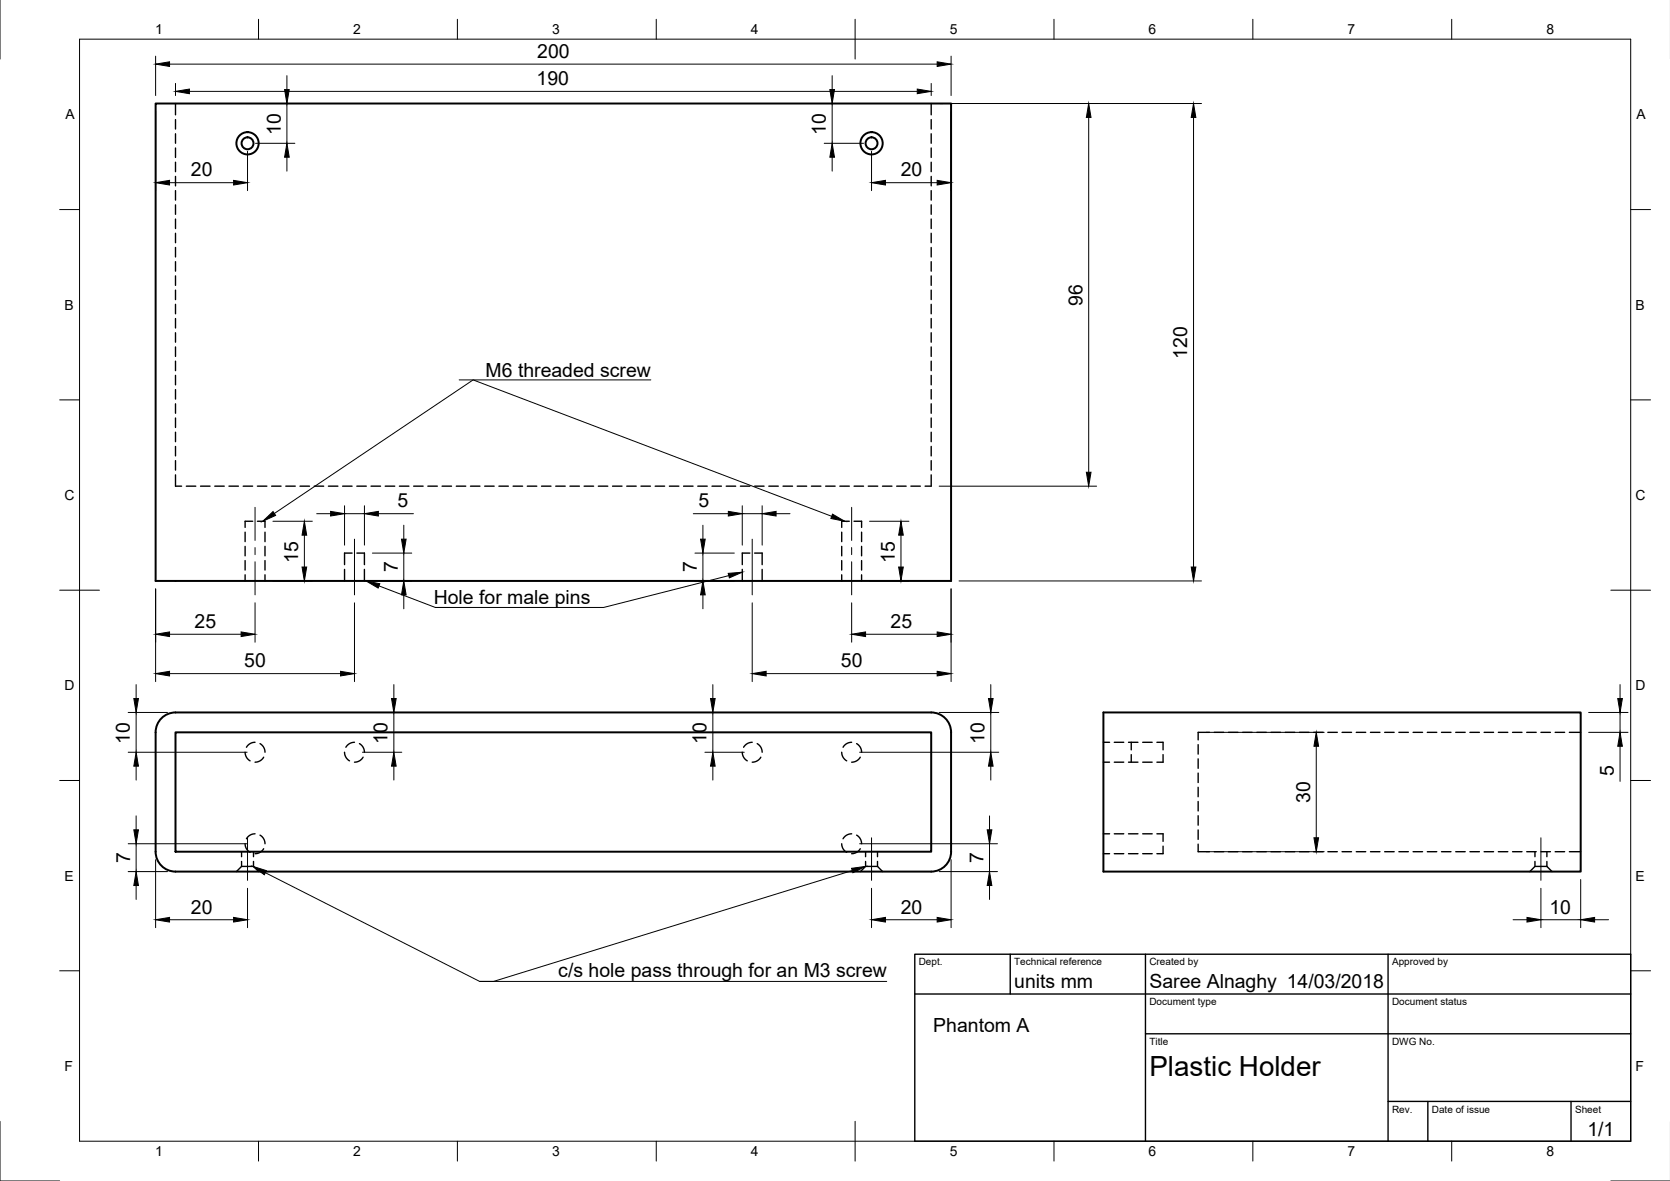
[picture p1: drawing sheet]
<svg xmlns="http://www.w3.org/2000/svg" width="420mm" height="297mm" viewBox="0 0 420 297" stroke-linecap="round" stroke-linejoin="round" font-family="sans-serif">
<!-- layer: Hidden -->
<g fill="none" stroke="#000" stroke-width=".35">
<path d="M44.2 26v2.9M44.2 30.1v2.4M44.2 33.6v2.4M44.2 37.2v2.4M234.3 26v2.9M234.3 30.1v2.4M234.3 33.6v2.4M234.3 37.2v2.4M44.2 40.8v2.4M44.2 44.4v2.4M44.2 47.9v2.4M44.2 51.5v2.4"/>
<path d="M44.2 55.1v2.4M44.2 58.7v2.4M234.3 40.8v2.4M234.3 44.4v2.4M234.3 47.9v2.4M234.3 51.5v2.4M234.3 55.1v2.4M234.3 58.7v2.4M44.2 62.2v2.4M44.2 65.8v2.4M44.2 69.4v2.4M44.2 73v2.3"/>
<path d="M44.2 76.5v2.4M234.3 62.2v2.4M234.3 65.8v2.4M234.3 69.4v2.4M234.3 73v2.3M234.3 76.5v2.4M44.2 80.1v2.4M44.2 83.7v2.4M44.2 87.3v2.3M44.2 90.8v2.4M44.2 94.4v2.4M44.2 98v2.4"/>
<path d="M234.3 80.1v2.4M234.3 83.7v2.4M234.3 87.3v2.3M234.3 90.8v2.4M234.3 94.4v2.4M234.3 98v2.4M44.2 119.4v2.9h1.5M44.2 101.6v2.3M44.2 105.1v2.4M44.2 108.7v2.4M44.2 112.3v2.4M44.2 115.9v2.3"/>
<path d="M234.3 101.6v2.3M234.3 105.1v2.4M234.3 108.7v2.4M234.3 112.3v2.4M234.3 115.9v2.3M234.3 119.4v2.9h-1.6M46.9 122.3h2.4M50.5 122.3h2.3M54 122.3h2.4M57.6 122.3h2.4M61.2 122.3h2.4M61.7 133.8v2.4"/>
<path d="M61.7 137.4v2.4M63.6 131.1h-1.9v1.6M64.8 122.3h2.3M64.8 131.1h1.9v1.6M66.7 133.8v2.4M66.7 137.4v2.4M68.3 122.3h2.4M71.9 122.3h2.4M75.5 122.3h2.4M79.1 122.3h2.3M82.6 122.3h2.4M86.2 122.3h2.4"/>
<path d="M88.6 139.1h-1.9v2.9M89.8 122.3h2.4M89.8 139.1h1.9v2.9M93.3 122.3h2.4M96.9 122.3h2.4M100.5 122.3h2.4M104.1 122.3h2.4M107.6 122.3h2.4M111.2 122.3h2.4M114.8 122.3h2.4M118.4 122.3h2.4M121.9 122.3h2.4"/>
<path d="M125.5 122.3h2.4M129.1 122.3h2.4M132.7 122.3h2.3M136.2 122.3h2.4M139.8 122.3h2.4M143.4 122.3h2.4M147 122.3h2.3M150.5 122.3h2.4M154.1 122.3h2.4M157.7 122.3h2.4M161.3 122.3h2.3M164.8 122.3h2.4"/>
<path d="M168.4 122.3h2.4M172 122.3h2.4M175.6 122.3h2.3M179.1 122.3h2.4M182.7 122.3h2.4M186.3 122.3h2.4M188.7 139.1h-1.9v2.9M189.8 139.1h2v2.9M189.9 122.3h2.3M193.4 122.3h2.4M197 122.3h2.4M200.6 122.3h2.4"/>
<path d="M204.2 122.3h2.3M207.7 122.3h2.4M211.3 122.3h2.4M211.8 133.8v2.4M211.8 137.4v2.4M213.7 131.1h-1.9v1.6M214.9 131.1h1.9v1.6M214.9 122.3h2.4M216.8 133.8v2.4M216.8 137.4v2.4M218.4 122.3h2.4M222 122.3h2.4"/>
<path d="M225.6 122.3h2.4M229.2 122.3h2.4M61.7 141v2.4M61.7 144.6v1.5M66.7 141v2.4M66.7 144.6v1.5M86.7 143.2v2.9M91.7 143.2v2.9M186.8 143.2v2.9M191.8 143.2v2.9M211.8 141v2.4M211.8 144.6v1.5"/>
<path d="M216.8 141v2.4M216.8 144.6v1.5M61.7 189.2a2.49 2.49 0 0 0 1.2 2.2M64.2 186.7a2.5 2.5 0 0 0-2.2 1.3M65.4 187a2.5 2.5 0 0 1 1.3 2.2M66.3 190.5a2.5 2.5 0 0 1-2.1 1.2M86.7 189.2a2.49 2.49 0 0 0 1.2 2.2M89.2 186.7a2.49 2.49 0 0 0-2.2 1.3M90.4 187a2.5 2.5 0 0 1 1.3 2.2M91.4 190.5a2.5 2.5 0 0 1-2.2 1.2M186.8 189.2a2.49 2.49 0 0 0 1.2 2.2M189.3 186.7a2.5 2.5 0 0 0-2.2 1.3"/>
<path d="M190.5 187a2.5 2.5 0 0 1 1.3 2.2M191.4 190.5a2.5 2.5 0 0 1-2.1 1.2M211.8 189.2a2.5 2.5 0 0 0 1.2 2.2M214.3 186.7a2.49 2.49 0 0 0-2.2 1.3M215.5 187a2.5 2.5 0 0 1 1.3 2.2M216.4 190.5a2.5 2.5 0 0 1-2.1 1.2M277.6 186.7h1.6M277.6 191.7h1.6M280.3 186.7h2.4M280.3 191.7h2.4M283.9 186.7h2.4M283.9 191.7h2.4"/>
<path d="M284.6 186.7v1.9M284.6 189.8v1.9M287.5 186.7h2.4M287.5 191.7h2.4M291.1 186.7h1.5v1.9M292.6 189.8v1.9h-1.5M301.4 187.3v2.4M301.4 190.9v2.3M301.4 194.4v2.4M301.4 198v2.4M304.3 184.2h-2.9v1.9M305.5 184.2h2.4"/>
<path d="M309.1 184.2h2.3M312.6 184.2h2.4M316.2 184.2h2.4M319.8 184.2h2.4M323.4 184.2h2.3M326.9 184.2h2.4M330.5 184.2h2.4M334.1 184.2h2.4M337.6 184.2h2.4M341.2 184.2h2.4M344.8 184.2h2.4M348.4 184.2h2.4"/>
<path d="M351.9 184.2h2.4M355.5 184.2h2.4M359.1 184.2h2.4M362.7 184.2h2.4M366.2 184.2h2.4M369.8 184.2h2.4M373.4 184.2h2.4M377 184.2h2.4M380.5 184.2h2.4M384.1 184.2h2.4M387.7 184.2h2.4M391.3 184.2h2.3"/>
<path d="M394.8 184.2h2.9M60.8 217.9h3M60.8 216.7v1.2l-1.3 1.3M60.8 214.2v1.3M61.7 212.2a2.49 2.49 0 0 0 1.2 2.2M63.8 217.9l1.3 1.3M63.8 214.2v1.3M63.8 216.7v1.2M64.2 209.7a2.5 2.5 0 0 0-2.2 1.3M65.4 210a2.5 2.5 0 0 1 1.3 2.2M66.3 213.5a2.5 2.5 0 0 1-2.1 1.2M211.8 212.2a2.5 2.5 0 0 0 1.2 2.2"/>
<path d="M214.3 209.7a2.49 2.49 0 0 0-2.2 1.3M215.5 210a2.5 2.5 0 0 1 1.3 2.2M216.4 213.5a2.5 2.5 0 0 1-2.1 1.2M217.8 217.9h3M217.8 216.7v1.2l-1.3 1.3M217.8 214.2v1.3M220.8 217.9l1.3 1.3M220.8 214.2v1.3M220.8 216.7v1.2M277.6 209.7h1.6M277.6 214.7h1.6M280.3 209.7h2.4"/>
<path d="M280.3 214.7h2.4M283.9 209.7h2.4M283.9 214.7h2.4M287.5 209.7h2.4M287.5 214.7h2.4M291.1 209.7h1.5v1.9M292.6 212.8v1.9h-1.5M301.4 212.3v1.9h2.9M301.4 201.6v2.4M301.4 205.2v2.3M301.4 208.7v2.4M305.5 214.2h2.4"/>
<path d="M309.1 214.2h2.3M312.6 214.2h2.4M316.2 214.2h2.4M319.8 214.2h2.4M323.4 214.2h2.3M326.9 214.2h2.4M330.5 214.2h2.4M334.1 214.2h2.4M337.6 214.2h2.4M341.2 214.2h2.4M344.8 214.2h2.4M348.4 214.2h2.4"/>
<path d="M351.9 214.2h2.4M355.5 214.2h2.4M359.1 214.2h2.4M362.7 214.2h2.4M366.2 214.2h2.4M369.8 214.2h2.4M373.4 214.2h2.4M377 214.2h2.4M380.5 214.2h2.4M384.1 214.2h2.4M386.2 217.9h3M386.2 216.7v1.2l-1.3 1.3"/>
<path d="M386.2 214.2v1.3M387.7 214.2h2.4M389.2 217.9l1.3 1.3M389.2 214.2v1.3M389.2 216.7v1.2M391.3 214.2h2.3M394.8 214.2h2.9"/>
</g>
<!-- layer: Visible -->
<g fill="none" stroke="#000" stroke-width=".5">
<path d="M39.2 26h200.1v120.1h-200.1zM277.6 179.2h120.1v40h-120.1zM40.9 180.4a5 5 0 0 1 3.3-1.2h190.1a5 5 0 0 1 5 5v30a5 5 0 0 1-5 5h-190.1a5 5 0 0 1-5-5v-30a5 5 0 0 1 1.7-3.8zM44.2 184.2h190.1v30h-190.1z"/>
<circle cx="62.3" cy="36" r="2.8"/>
<circle cx="62.3" cy="36" r="1.5"/>
<circle cx="219.3" cy="36" r="2.8"/>
<circle cx="219.3" cy="36" r="1.5"/>
</g>
<!-- layer: Border -->
<g fill="none" stroke="#000" stroke-width=".25">
<path d="M0 -.1v15M20 9.9h390.3v277.1h-390.3zM65 4.8v5.1M115.1 4.8v5.1M165.1 4.8v5.1M215.1 4.8v10.1M265.2 4.8v5.1M315.2 4.8v5.1M365.2 4.8v5.1M15 52.7h5M410.3 52.7h5M15 100.6h5"/>
<path d="M410.3 100.6h5M15 148.4h10M405.3 148.4h10M15 196.3h5M410.3 196.3h5M15 244.2h5M410.3 244.2h5M0 282v15h15M65 287v5M115.1 287v5M165.1 287v5M215.1 282v10"/>
<path d="M265.2 287v5M315.2 287v5M365.2 287v5M405.3 297h14.9"/>
</g>
<!-- layer: TitleBlock -->
<path d="M230.2 240h180.1v47h-180.1zM230.2 250h180.1M254.2 240v10M288.2 240v47M349.2 240v47M288.2 260h122.1M349.2 277h61.1M359.2 277v10M395.3 277v10" fill="none" stroke="#000" stroke-width=".35"/>
<!-- layer: Dimensions -->
<g fill="none" stroke="#000" stroke-width=".25">
<path d="M39.2 14.1v9.9M42.7 16.1h193.1M72.2 19v3.5M209.4 19v3.5M239.3 14.1v9.9M39.2 28v19.9M41.2 26h33M44.2 21v3M47.7 23h183.1M62.3 38v9.9M64.3 36h9.9M72.2 26v10"/>
<path d="M72.2 39.5v3.5M207.4 26h94.9M207.4 36h9.9M209.4 26v10M209.4 39.5v3.5M219.3 38v9.9M234.3 21v3M239.3 28v19.9M273.9 29.5v89.3M300.3 29.5v113.1M42.7 45.9h16.1M222.8 45.9h13"/>
<path d="M68.7 131.1h9.9M76.6 134.6v8M79.7 129.2h3.5M86.7 127.2v9.9M86.7 129.2h5M91.7 127.2v9.9M93.7 139.1h9.9M95.2 129.2h8.8M101.6 132.1v3.5M101.6 139.1v7M174.4 129.2h8.8M174.8 139.1h9.9"/>
<path d="M176.8 132.1v3.5M176.8 139.1v7M186.7 129.2h5.1M186.7 127.2v9.9M191.8 127.2v9.9M195.3 129.2h3.5M218.8 131.1h9.9M226.7 134.6v8M236.3 122.3h39.6M39.2 148.1v23.3M42.7 159.5h18M64.2 151.6v9.9"/>
<path d="M68.7 146.1h9.9M89.2 151.6v19.8M93.7 146.1h9.9M101.6 149.6v3.5M174.8 146.1h9.9M176.8 149.6v3.5M189.3 151.6v19.8M214.3 151.6v9.9M217.8 159.5h18M218.8 146.1h9.9M239.3 148.1v23.3M241.3 146.1h61"/>
<path d="M32.2 179.2h10M34.3 172.2v3.5M34.3 179.2v10M42.7 169.4h43M46.2 179.2h54.9M99.1 172.2v3.5M99.1 179.2v10M177.3 179.2h55M179.3 172.2v3.5M179.3 179.2v10M192.8 169.4h43M236.3 179.2h15"/>
<path d="M249.3 172.2v3.5M249.3 179.2v10M399.7 179.2h9.9M407.6 172.2v3.5M407.6 179.2v5M32.2 189.2h30M34.3 192.7v3.5M91.2 189.2h9.9M99.1 192.7v3.5M177.3 189.2h9.9M179.3 192.7v3.5M216.3 189.2h35"/>
<path d="M249.3 192.7v3.5M303.4 184.2h29.8M331.2 187.7v23M399.7 184.2h9.9M407.6 187.7v8.8M32.2 212.2h30M32.2 219.2h10M34.3 205.2v3.5M34.3 212.2v7M39.2 216.2v17.1M216.3 212.2h34.7M236.3 219.2h14.7"/>
<path d="M239.3 216.2v17.1M249 205.2v3.5M249 212.2v7M303.4 214.2h29.8M34.3 222.7v3.5M42.7 231.3h16.1M62.3 223.4v9.9M219.3 223.4v9.9M222.8 231.3h13M249 222.7v3.5M380.7 231.3h3.5M387.7 223.4v9.9"/>
<path d="M387.7 231.3h10M397.7 221.2v12.1M401.2 231.3h3.5"/>
</g>
<g fill="#000" stroke="#000" stroke-width=".25">
<path d="M39.2 16.1l3.5-.6v1.2zM235.8 15.5l3.5 .6-3.5 .6zM44.2 23l3.5-.6v1.2zM71.6 22.5h1.2l-.6 3.5zM72.2 36l.6 3.5h-1.2zM208.8 22.5h1.2l-.6 3.5zM209.4 36l.6 3.5h-1.2zM230.8 22.4l3.5 .6-3.5 .6zM273.9 26l.6 3.5h-1.2zM300.3 26l.6 3.5h-1.2zM39.2 45.9l3.5-.5v1.1zM58.8 45.4l3.5 .5-3.5 .6z"/>
<path d="M219.3 45.9l3.5-.5v1.1zM235.8 45.4l3.5 .5-3.5 .6zM273.3 118.8h1.2l-.6 3.5zM76.6 131.1l.6 3.5h-1.2zM83.2 128.6l3.5 .6-3.5 .6zM91.7 129.2l3.5-.6v1.2zM101 135.6h1.2l-.6 3.5zM176.3 135.6h1.1l-.6 3.5zM183.2 128.6l3.5 .6-3.5 .6zM191.8 129.2l3.5-.6v1.2zM226.7 131.1l.6 3.5h-1.2zM39.2 159.5l3.5-.6v1.2z"/>
<path d="M60.7 158.9l3.5 .6-3.5 .6zM76 142.6h1.2l-.6 3.5zM101.6 146.1l.6 3.5h-1.2zM176.8 146.1l.6 3.5h-1.1zM214.3 159.5l3.5-.6v1.2zM226.1 142.6h1.2l-.6 3.5zM235.8 158.9l3.5 .6-3.5 .6zM299.7 142.6h1.2l-.6 3.5zM33.7 175.7h1.1l-.5 3.5zM39.2 169.4l3.5-.6v1.2zM85.7 168.8l3.5 .6-3.5 .6zM98.5 175.7h1.2l-.6 3.5z"/>
<path d="M178.8 175.7h1.1l-.6 3.5zM189.3 169.4l3.5-.6v1.2zM235.8 168.8l3.5 .6-3.5 .6zM248.7 175.7h1.2l-.6 3.5zM407 175.7h1.2l-.6 3.5zM34.3 189.2l.5 3.5h-1.1zM99.1 189.2l.6 3.5h-1.2zM179.3 189.2l.6 3.5h-1.1zM249.3 189.2l.6 3.5h-1.2zM331.2 184.2l.5 3.5h-1.1zM407.6 184.2l.6 3.5h-1.2zM33.7 208.7h1.1l-.5 3.5z"/>
<path d="M248.4 208.7h1.1l-.5 3.5zM330.6 210.7h1.1l-.5 3.5zM34.3 219.2l.5 3.5h-1.1zM39.2 231.3l3.5-.6v1.2zM58.8 230.7l3.5 .6-3.5 .6zM219.3 231.3l3.5-.6v1.2zM235.8 230.7l3.5 .6-3.5 .6zM249 219.2l.5 3.5h-1.1zM384.2 230.7l3.5 .6-3.5 .6zM397.7 231.3l3.5-.6v1.2z"/>
</g>
<!-- layer: Center Lines -->
<path d="M64.2 127.6v8.3M64.2 137.7v1.8M89.2 135.6v14M189.3 135.6v14M214.3 127.6v8.3M214.3 137.7v1.8M64.2 141.3v8.3M214.3 141.3v8.3M62.3 210.7v10.7M219.3 210.7v10.7M387.7 210.7v10.7" fill="none" stroke="#000" stroke-width=".25"/>
<!-- layer: Annotations -->
<path d="M66.1 131.1l2.6-2.4 .6 .9zM209.5 129.3l3 1.8-3.5-.7zM92.1 146.1l3.5 .7-.5 1.1zM183.2 144.2l3.5-.3-3.2 1.4zM214.3 218.4l3.5-.5-3.2 1.6zM63.6 217.9l3.4 1.1-.5 1z" fill="#000" stroke="#000" stroke-width=".25"/>
<path d="M115.5 95.6h3.5l90.2 34.3M163.7 95.6h-44.7l-50 33.6M95.4 147.4l14.1 5.4h3.5M183.4 144.8l-31.5 8h-42.4M66.8 219.5l53.9 27.3h102.4M214.4 219l-90.2 27.8h-3.5" fill="none" stroke="#000" stroke-width=".25"/>
<text font-size="7" x="289.2" y="270.5">Plastic Holder</text>
<g font-size="4.9">
<text x="135.2" y="14.6">200</text>
<text x="135" y="21.4">190</text>
<text x="70.6" y="33.9" transform="rotate(-90 70.6 33.9)">10</text>
<text x="207.8" y="33.9" transform="rotate(-90 207.8 33.9)">10</text>
<text x="48" y="44.4">20</text>
<text x="226.6" y="44.4">20</text>
<text x="272.3" y="76.9" transform="rotate(-90 272.3 76.9)">96</text>
<text x="122.2" y="94.9">M6 threaded screw</text>
<text x="298.7" y="90.3" transform="rotate(-90 298.7 90.3)">120</text>
<text x="100" y="127.6">5</text>
<text x="175.7" y="127.6">5</text>
<text x="75" y="141.5" transform="rotate(-90 75 141.5)">15</text>
<text x="100.1" y="144" transform="rotate(-90 100.1 144)">7</text>
<text x="175.3" y="144" transform="rotate(-90 175.3 144)">7</text>
<text x="225.1" y="141.5" transform="rotate(-90 225.1 141.5)">15</text>
<text x="109.1" y="151.8">Hole for male pins</text>
<text x="49" y="158">25</text>
<text x="224.1" y="158">25</text>
<text x="61.5" y="167.9">50</text>
<text x="211.6" y="167.9">50</text>
<text x="32.7" y="187.1" transform="rotate(-90 32.7 187.1)">10</text>
<text x="97.5" y="187.1" transform="rotate(-90 97.5 187.1)">10</text>
<text x="177.8" y="187.1" transform="rotate(-90 177.8 187.1)">10</text>
<text x="247.7" y="187.1" transform="rotate(-90 247.7 187.1)">10</text>
<text x="406" y="195.2" transform="rotate(-90 406 195.2)">5</text>
<text x="329.6" y="201.9" transform="rotate(-90 329.6 201.9)">30</text>
<text x="32.7" y="217.1" transform="rotate(-90 32.7 217.1)">7</text>
<text x="247.5" y="217.1" transform="rotate(-90 247.5 217.1)">7</text>
<text x="48" y="229.8">20</text>
<text x="226.6" y="229.8">20</text>
<text x="389.8" y="229.8">10</text>
<text x="140.5" y="245.8">c/s hole pass through for an M3 screw</text>
<text x="255.2" y="248.5">units mm</text>
<text x="289.2" y="248.5">Saree Alnaghy 14/03/2018</text>
<text x="234.8" y="259.5">Phantom A</text>
<text x="399.4" y="285.7">1/1</text>
</g>
<g font-size="3.5">
<text x="39" y="8.6">1</text>
<text x="88.9" y="8.6">2</text>
<text x="138.9" y="8.6">3</text>
<text x="188.9" y="8.6">4</text>
<text x="239" y="8.6">5</text>
<text x="288.9" y="8.6">6</text>
<text x="339" y="8.6">7</text>
<text x="389.1" y="8.6">8</text>
<text x="16.4" y="30">A</text>
<text x="411.7" y="30">A</text>
<text x="16.2" y="77.9">B</text>
<text x="411.5" y="77.9">B</text>
<text x="16.3" y="125.8">C</text>
<text x="411.5" y="125.8">C</text>
<text x="16.2" y="173.6">D</text>
<text x="411.5" y="173.6">D</text>
<text x="16.3" y="221.5">E</text>
<text x="411.5" y="221.5">E</text>
<text x="16.3" y="269.4">F</text>
<text x="411.5" y="269.4">F</text>
<text x="39" y="290.8">1</text>
<text x="88.9" y="290.8">2</text>
<text x="138.9" y="290.8">3</text>
<text x="188.9" y="290.8">4</text>
<text x="239" y="290.8">5</text>
<text x="288.9" y="290.8">6</text>
<text x="339" y="290.8">7</text>
<text x="389.1" y="290.8">8</text>
</g>
<g font-size="2.5">
<text x="231.2" y="242.8">Dept.</text>
<text x="255.2" y="242.8">Technical reference</text>
<text x="289.2" y="242.8">Created by</text>
<text x="350.2" y="242.8">Approved by</text>
<text x="289.2" y="252.8">Document type</text>
<text x="350.2" y="252.8">Document status</text>
<text x="289.2" y="262.8">Title</text>
<text x="350.2" y="262.8">DWG No.</text>
<text x="350.2" y="279.8">Rev.</text>
<text x="360.2" y="279.8">Date of issue</text>
<text x="396.3" y="279.8">Sheet</text>
</g>
</svg>
